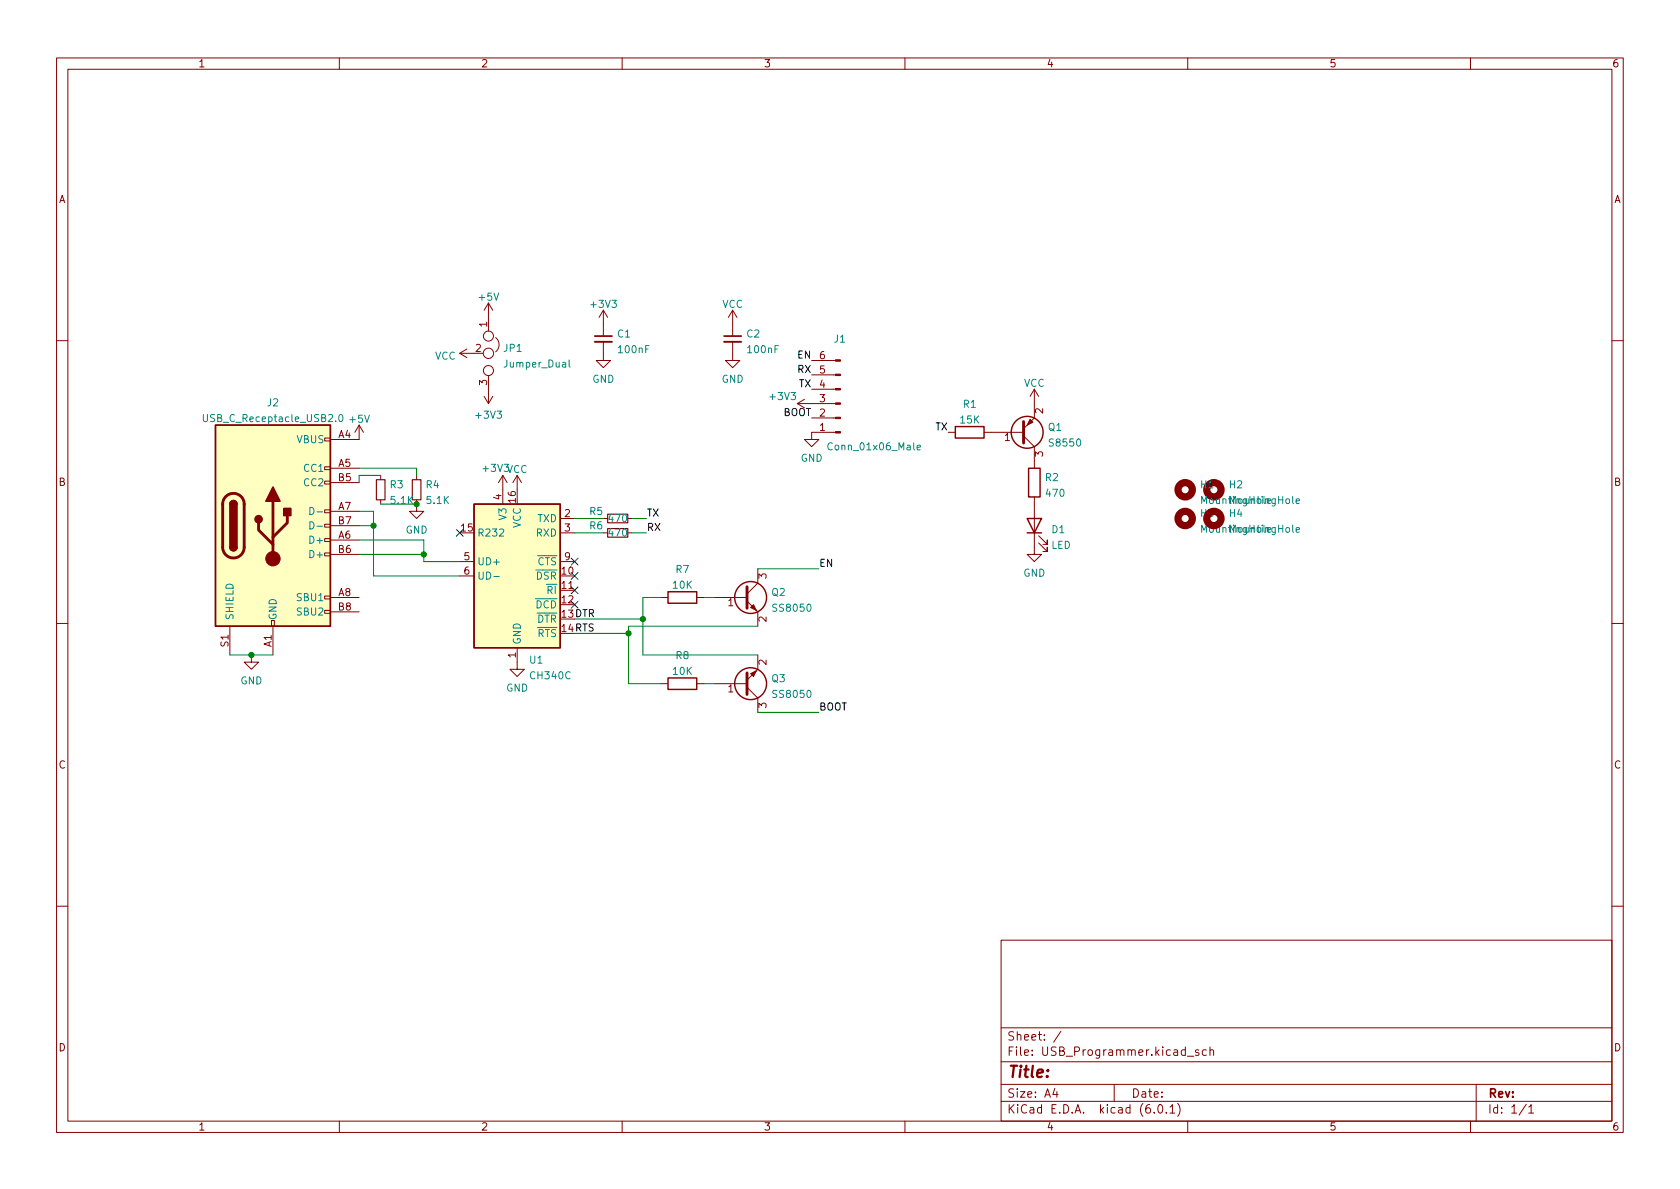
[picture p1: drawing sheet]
<svg xmlns="http://www.w3.org/2000/svg" width="297mm" height="210mm" viewBox="0 0 297 210" stroke-linecap="round" stroke-linejoin="round" font-family="sans-serif">
<g fill="none" stroke="#840000" stroke-width=".18">
<path d="M10 10.2h277v190.1h-277zM12 12.2h273v186.1h-273zM60 10.2v2M110 10.2v2M160 10.2v2M210 10.2v2M260 10.2v2M86.4 53.6v4.9M86.4 53.6l-.8 1.3M86.4 53.6l.7 1.3M87.6 59.7a1.63 1.63 0 0 1 0 2.5M106.7 54.9v4.5"/>
<path d="M106.7 54.9l-.8 1.2M106.7 54.9l.7 1.2M129.5 54.9v4.5M129.5 54.9l-.7 1.2M129.5 54.9l.8 1.2M10 60.2h2M57.4 77.5h1v.5h-1zM63.5 75.2v2.5h-5.1M63.5 75.2l-.8 1.2M63.5 75.2l.8 1.2M81.3 62.5l1.2 .7M81.3 62.5h2.5"/>
<path d="M82.5 61.7l-1.2 .8M85.6 70.1l.8 1.3M86.4 66.4v5M87.1 70.1l-.7 1.3M106.7 60.4v3.3h1.2l-1.2 1.3-1.3-1.3h1.3M129.5 60.4v3.3h1.3l-1.3 1.3-1.2-1.3h1.2M141 71.4l1.2 .7M141 71.4h6.7M142.2 70.6l-1.2 .8M143.5 63.7h4.2M143.5 66.3h4.2M143.5 68.8h4.2"/>
<path d="M143.5 73.9h4.2M147.7 76.4h-4.2v1.3h1.3l-1.3 1.3-1.3-1.3h1.3M167.6 76.4h1.3M174 76.4h7M181 77.1l1.9 1.9v3.8M182.9 68.8v5.1l-1.9 1.9M182.9 68.8l-.8 1.3M182.9 68.8l.7 1.3M285 60.2h2M57.4 97.8h1v.5h-1zM57.4 95.2h1v.6h-1zM57.4 92.7h1v.5h-1z"/>
<path d="M57.4 90.2h1v.5h-1zM57.4 85.1h1v.5h-1zM57.4 82.5h1v.6h-1zM58.4 82.8h5.1M58.4 95.5h5.1M58.4 90.4h5.1M58.4 85.3h5.1M58.4 98h5.1M58.4 93h5.1M67.3 84.1v.7M67.3 88.4v.7M73.7 88.4v2h1.2l-1.2 1.3-1.3-1.3h1.3"/>
<path d="M73.7 84.1v.7M81.3 99.3h2.5M88.9 84.1l-.8 1.2M88.9 84.1v5M88.9 84.1l.8 1.2M91.4 84.1l-.7 1.2M91.4 84.1v2.5M91.4 84.1l.8 1.2M99.1 94.2h2.5M99.1 91.7h2.5M99.1 99.3h2.5M106.7 94.2h.7"/>
<path d="M106.7 91.7h.7M111 94.2h.8M111 91.7h.8M182.9 87.9v10.1h1.2l-1.2 1.3-1.3-1.3h1.3M183.6 96l1.6 1.5v-.7v.7h-.8M183.6 94.7l1.6 1.6v-.8v.8h-.8M10 110.2h2M40.6 110.7v5.1M44.4 115.8v1.3h1.3l-1.3 1.3-1.2-1.3h1.2M48 109.7h.5v1h-.5zM48.3 110.7v5.1M57.4 107.9h1v.6h-1z"/>
<path d="M57.4 105.4h1v.5h-1zM58.4 105.7h5.1M58.4 108.2h5.1M81.3 101.8h2.5M91.4 114.5v3.9h1.3l-1.3 1.2-1.2-1.2h1.2M99.1 104.4h2.5M116.8 105.7h1.3M123.2 105.7h1.3M126.4 105.7h5.7M132.1 106.3l1.9 1.9v2.5M134 115.8v2.6l-1.9 1.9M134 100.6v2.5l-1.9 1.9"/>
<path d="M285 110.2h2M116.8 120.9h1.3M123.2 120.9h1.3M126.4 120.9h5.7M132.1 121.5l1.9 1.9v2.6M10 160.2h2M177 166.3h108v32h-108zM285 160.2h2M60 198.3v2M110 198.3v2M160 198.3v2M177 194.8h108"/>
<path d="M177 191.8h108M177 187.8h108M177 181.8h108M186.5 192.5l-.4 1h1M186.9 193v1M187.6 182.4l-1.3 1.9M197 191.8v3M204.1 196.7v.1M204.9 195.4l.2-.1a.81 .81 0 0 1 .6 .7 .81 .81 0 0 1-.3 .8h-.2a.81 .81 0 0 1-.6-.6 .81 .81 0 0 1 .3-.8zM206.2 196.7v.1M206.9 195.8l.4-.5v1.5M206.9 196.8h.8"/>
<path d="M208.2 195.1a1.72 1.72 0 0 1 0 2.3M209.9 186.8h1.2M210 198.3v2M211.9 185.7l-.3-.1-.2 .2v.3l.5 .1v.4h-.5M213.3 185.7l-.4-.1-.3 .3v.4l.1 .3h.6M213.9 185.8l.2-.2 .4 .1 .1 .9M213.9 185.1v1.5M260 198.3v2M261 191.8v6.5M269.9 195.3l-1.3 1.9M270.3 195.8l.4-.5v1.5M270.3 196.8h.9"/>
<circle cx="86.4" cy="59.4" r=".89"/>
<circle cx="86.4" cy="62.5" r=".91"/>
<circle cx="86.4" cy="65.5" r=".89"/>
</g>
<g fill="none" stroke="#840000" stroke-width=".25">
<path d="M38.1 75.2h20.3v35.5h-20.3zM168.9 75.4h5.1v2.1h-5.1zM40.6 96.8a.64 .64 0 0 0 .7 .6 .64 .64 0 0 0 .6-.6M40.6 89.1a.64 .64 0 0 1 .7-.6 .64 .64 0 0 1 .6 .6M83.8 89.1h15.3v25.4h-15.3zM181.6 91.7h2.5l-1.2 2.5zM181.6 94.2h2.5M181.9 82.8h2v5.1h-2zM118.1 119.9h5.1v2h-5.1zM118.1 104.6h5.1v2.1h-5.1z"/>
<circle cx="181.6" cy="76.4" r="2.82"/>
<circle cx="132.7" cy="105.7" r="2.82"/>
<circle cx="132.7" cy="120.9" r="2.82"/>
</g>
<path d="M105.2 60.4h3M128 60.4h3.1" fill="none" stroke="#840000" stroke-width=".33"/>
<path d="M105.2 59.4h3M128 59.4h3.1" fill="none" stroke="#840000" stroke-width=".3"/>
<g fill="#ffffc2" stroke="#ffffc2" stroke-width=".18">
<path d="M38.1 75.2h20.3v35.5h-20.3z"/>
<path d="M83.8 89.1h15.3v25.4h-15.3z"/>
</g>
<path d="M181 74.5v3.9M39.9 87.8a1.91 1.91 0 0 1 2.1-.4 1.91 1.91 0 0 1 1.2 1.7v7.7a1.91 1.91 0 0 1-1.9 1.9 1.91 1.91 0 0 1-1.9-1.9v-7.8l.1-.7zM45.7 92.5v1.2l2.6 2.6M48.3 88.6v10.2M50.8 91.2v1.3l-2.5 2.5M132.1 103.8v3.8M132.1 119v3.8" fill="none" stroke="#840000" stroke-width=".51"/>
<g fill="#840000" stroke="#840000" stroke-width=".25">
<path d="M40.6 96.8h1.3a.64 .64 0 0 1-.6 .6 .64 .64 0 0 1-.7-.6z"/>
<path d="M40.6 89.1h1.3v7.7h-1.3z"/>
<path d="M40.8 88.7a.64 .64 0 0 1 .7-.1 .64 .64 0 0 1 .4 .5h-1.3z"/>
<path d="M48.3 86.1l1.2 2.5h-2.5z"/>
<path d="M50.2 89.9h1.2v1.3h-1.2z"/>
<circle cx="45.7" cy="91.8" r=".63"/>
</g>
<g fill="#840000" stroke="#840000" stroke-width=".18">
<path d="M182.1 74.2l.5 .5-1 .5z"/>
<path d="M147.7 63.6h.9v.3h-.9z"/>
<path d="M147.7 66.2h.9v.2h-.9z"/>
<path d="M147.7 68.7h.9v.3h-.9z"/>
<path d="M147.7 71.2h.9v.3h-.9z"/>
<path d="M147.7 73.8h.9v.2h-.9z"/>
<path d="M147.7 76.3h.9v.3h-.9z"/>
<path d="M132.7 107.4l.5-.5 .5 1z"/>
<path d="M132.7 119.1l1-.5-.5 1z"/>
<circle cx="48.3" cy="98.8" r="1.27"/>
</g>
<g fill="none" stroke="#008484" stroke-width=".18">
<path d="M36 73.3v1l.2 .3h.2l.3-.3v-1M60.1 73.4l.1-.1a.68 .68 0 0 1 .4 .6 .68 .68 0 0 1-.4 .7 .84 .84 0 0 1-.1-1.2zM100.6 63.6v1.1l.2 .2M162.2 79.1l.6-.1-.1-.2-.4-.1-.1 .2v.6h.5M54.8 89.7a.64 .64 0 0 1 .7 .7 .64 .64 0 0 1-.7 .6zM54.8 92.3a.64 .64 0 0 1 .7 .6 .64 .64 0 0 1-.7 .6zM56.1 90.5h.9M56.1 93h.9M212.5 89v-1.2l.4 .9 .4-.9v1.2M214 88.3l.3-.1 .2 .2v.4l-.2 .2h-.3l-.1-.2zM215.1 88.2v.8h.3l.2-.1M215.6 88.2v.8"/>
<path d="M216.2 88.3l.2-.1 .3 .1 .1 .7M216.2 88.2v.8M217.2 88.2h.5M223.8 93.4l.2-.1h.3v.8M224.1 93.7l.6-.1-.1-.3h-.3l-.2 .2v.6h.5M225.5 93.3v1l-.3 .3-.3-.1M225.5 93.3h-.4l-.2 .2 .1 .6h.5M226.1 92.9v1.2M226.1 93.5h.7M226.8 92.9v1.2M227.5 93.3h.3l.2 .2v.4l-.2 .2h-.3l-.2-.2zM228.6 92.9v1l.1 .2"/>
<path d="M229.2 88.6l.6-.1-.1-.2-.4-.1-.1 .2v.6h.5M229.2 93.7l.6-.1-.1-.3h-.4l-.1 .2v.6h.5M87.3 101.9h1"/>
</g>
<path d="M66.5 84.8h1.6v3.6h-1.6zM72.9 84.8h1.5v3.6h-1.5zM107.4 93.5h3.6v1.5h-3.6zM107.4 90.9h3.6v1.6h-3.6z" fill="none" stroke="#840000" stroke-width=".2"/>
<g fill="none" stroke="#840000" stroke-width="1.3">
<circle cx="209.5" cy="91.7" r="1.27"/>
<circle cx="209.5" cy="86.6" r="1.27"/>
<circle cx="214.6" cy="91.7" r="1.27"/>
<circle cx="214.6" cy="86.6" r="1.27"/>
</g>
<g fill="none" stroke="#008400" stroke-width=".18">
<path d="M63.5 95.5h11.4v3.8h6.4M63.5 90.4h2.5v11.4h15.3M63.5 82.8h10.2v1.3M63.5 93h2.5M63.5 98h11.4M67.3 84.1h-3.8v1.2M67.3 89.1h6.4M101.6 94.2h5.1M101.6 91.7h5.1M111.8 94.2h2.5M111.8 91.7h2.5M40.6 115.8h7.7"/>
<path d="M101.6 112h9.5M101.6 109.5h12.1M116.8 105.7h-3.1v10.1h20.3M124.5 105.7h1.9M134 110.7h-22.9v10.2h5.7M134 100.6h10.8M124.5 120.9h1.9M134 126h10.8"/>
</g>
<path d="M80.7 93.6l1.2 1.2M81.9 93.6l-1.2 1.2M101 98.7l1.2 1.2M102.2 98.7l-1.2 1.2M101 106.3l1.2 1.2M101 103.8l1.2 1.2M101 101.2l1.2 1.3M102.2 106.3l-1.2 1.2M102.2 103.8l-1.2 1.2M102.2 101.2l-1.2 1.3" fill="none" stroke="#000084" stroke-width=".18"/>
<g fill="#008400" stroke="#008400" stroke-width=".18">
<circle cx="44.4" cy="115.8" r=".46"/>
<circle cx="74.9" cy="98" r=".46"/>
<circle cx="66" cy="93" r=".46"/>
<circle cx="73.7" cy="89.1" r=".46"/>
<circle cx="111.1" cy="112" r=".46"/>
<circle cx="113.7" cy="109.5" r=".46"/>
</g>
<text font-size="2.8" fill="#840000" x="178" y="190.6">Title:</text>
<g font-size="2.1" fill="#840000">
<text x="178" y="184">Sheet: /</text>
<text x="178" y="186.7">File: USB_Programmer.kicad_sch</text>
<text x="178" y="196.9">KiCad E.D.A. kicad (6.0.1)</text>
<text x="178" y="194.1">Size: A4</text>
<text x="200" y="194.1">Date:</text>
<text x="263" y="194.1">Rev:</text>
<text x="263" y="196.9">Id: 1/1</text>
</g>
<g font-size="1.8" fill="#840000">
<text x="35" y="11.9">1</text>
<text x="85" y="11.9">2</text>
<text x="135" y="11.9">3</text>
<text x="185" y="11.9">4</text>
<text x="235" y="11.9">5</text>
<text x="285" y="11.9">6</text>
<text x="10.3" y="35.9">A</text>
<text x="285.3" y="35.9">A</text>
<text x="86.1" y="57.8" transform="rotate(-90 86.1 57.8)">1</text>
<text x="84.1" y="62.2">2</text>
<text x="144.9" y="63.5">6</text>
<text x="86.1" y="68.1" transform="rotate(-90 86.1 68.1)">3</text>
<text x="144.9" y="71.1">3</text>
<text x="144.9" y="68.6">4</text>
<text x="144.9" y="66">5</text>
<text x="59.8" y="77.5">A4</text>
<text x="144.9" y="76.2">1</text>
<text x="144.9" y="73.7">2</text>
<text x="177.6" y="78">1</text>
<text x="184.4" y="73.1" transform="rotate(-90 184.4 73.1)">2</text>
<text x="59.8" y="82.5">A5</text>
<text x="184.4" y="80.8" transform="rotate(-90 184.4 80.8)">3</text>
<text x="10.3" y="85.9">B</text>
<text x="59.8" y="85.1">B5</text>
<text x="88.6" y="88.4" transform="rotate(-90 88.6 88.4)">4</text>
<text x="91.2" y="88.9" transform="rotate(-90 91.2 88.9)">16</text>
<text x="285.3" y="85.9">B</text>
<text x="59.8" y="95.2">A6</text>
<text x="59.8" y="90.2">A7</text>
<text x="59.8" y="92.7">B7</text>
<text x="81.6" y="94">15</text>
<text x="99.8" y="91.4">2</text>
<text x="99.8" y="94">3</text>
<text x="59.8" y="97.8">B6</text>
<text x="82.1" y="99.1">5</text>
<text x="82.1" y="101.6">6</text>
<text x="99.3" y="101.6">10</text>
<text x="99.8" y="99.1">9</text>
<text x="59.8" y="105.4">A8</text>
<text x="59.8" y="107.9">B8</text>
<text x="99.3" y="104.1">11</text>
<text x="99.3" y="106.7">12</text>
<text x="128.7" y="107.2">1</text>
<text x="135.5" y="102.3" transform="rotate(-90 135.5 102.3)">3</text>
<text x="135.5" y="110" transform="rotate(-90 135.5 110)">2</text>
<text x="40.4" y="114.4" transform="rotate(-90 40.4 114.4)">S1</text>
<text x="48" y="114.4" transform="rotate(-90 48 114.4)">A1</text>
<text x="91.2" y="116.3" transform="rotate(-90 91.2 116.3)">1</text>
<text x="135.5" y="117.6" transform="rotate(-90 135.5 117.6)">2</text>
<text x="128.7" y="122.4">1</text>
<text x="135.5" y="125.2" transform="rotate(-90 135.5 125.2)">3</text>
<text x="10.3" y="135.9">C</text>
<text x="285.3" y="135.9">C</text>
<text x="10.3" y="185.9">D</text>
<text x="285.3" y="185.9">D</text>
<text x="35" y="199.9">1</text>
<text x="85" y="199.9">2</text>
<text x="135" y="199.9">3</text>
<text x="185" y="199.9">4</text>
<text x="235" y="199.9">5</text>
<text x="285" y="199.9">6</text>
</g>
<g font-size="1.8" fill="#008484">
<text x="84.8" y="53.2">+5V</text>
<text x="104.6" y="54.4">+3V3</text>
<text x="109.2" y="59.7">C1</text>
<text x="127.7" y="54.4">VCC</text>
<text x="132.1" y="59.7">C2</text>
<text x="76.9" y="63.6">VCC</text>
<text x="89.1" y="62.2">JP1</text>
<text x="89.4" y="65">Jumper_Dual</text>
<text x="109.5" y="62.4">100nF</text>
<text x="132.3" y="62.4">100nF</text>
<text x="147.5" y="60.6">J1</text>
<text x="47.3" y="71.8">J2</text>
<text x="104.7" y="67.7">GND</text>
<text x="127.6" y="67.7">GND</text>
<text x="136.3" y="70.7">+3V3</text>
<text x="181" y="68.4">VCC</text>
<text x="36.5" y="74.6">USB_C_Receptacle_USB2.0</text>
<text x="61.9" y="74.7">+5V</text>
<text x="84.3" y="74">+3V3</text>
<text x="169.8" y="74.9">15K</text>
<text x="170.3" y="72.1">R1</text>
<text x="185.4" y="76.2">Q1</text>
<text x="52.5" y="78.4">VBUS</text>
<text x="53.9" y="83.4">CC1</text>
<text x="85.5" y="83.4">+3V3VCC</text>
<text x="141.5" y="81.6">GND</text>
<text x="146.9" y="79.6">Conn_01x06_Male</text>
<text x="185.7" y="78.9">S8550</text>
<text x="53.9" y="86">CC2</text>
<text x="69" y="86.3">R3</text>
<text x="69.2" y="89.1">5.1K</text>
<text x="75.3" y="86.3">R4</text>
<text x="75.5" y="89.1">5.1K</text>
<text x="184.8" y="85.1">R2</text>
<text x="185.1" y="87.8">470</text>
<text x="212.3" y="86.3">H1</text>
<text x="217.4" y="86.3">H2</text>
<text x="217.7" y="89.1">MountingHole</text>
<text x="71.7" y="94.3">GND</text>
<text x="84.3" y="94.9">R232</text>
<text x="89.5" y="91.8" transform="rotate(-90 89.5 91.8)">V3</text>
<text x="92.1" y="93.4" transform="rotate(-90 92.1 93.4)">VCC</text>
<text x="94.8" y="94.9">RXD</text>
<text x="95" y="92.3">TXD</text>
<text x="104.3" y="93.6">R6</text>
<text x="104.3" y="91.1">R5</text>
<text x="107.7" y="94.9">470</text>
<text x="107.7" y="92.3">470</text>
<text x="186" y="94.3">D1</text>
<text x="212.3" y="91.4">H3</text>
<text x="212.7" y="94.2">MountingHole</text>
<text x="217.4" y="91.4">H4</text>
<text x="55.1" y="96.1">D+</text>
<text x="55.1" y="98.7">D+</text>
<text x="84.3" y="99.9">UD+</text>
<text x="93.6" y="99.9">~{CTS}</text>
<text x="119.5" y="101.3">R7</text>
<text x="180.9" y="102">GND</text>
<text x="185.8" y="97">LED</text>
<text x="52.7" y="106.3">SBU1</text>
<text x="84.3" y="102.5">UD-</text>
<text x="93.3" y="107.6">~{DCD}</text>
<text x="93.4" y="102.5">~{DSR}</text>
<text x="95.4" y="105">~{RI}</text>
<text x="119" y="104.1">10K</text>
<text x="136.5" y="105.4">Q2</text>
<text x="41.3" y="109.7" transform="rotate(-90 41.3 109.7)">SHIELD</text>
<text x="48.9" y="109.7" transform="rotate(-90 48.9 109.7)">GND</text>
<text x="52.7" y="108.8">SBU2</text>
<text x="93.5" y="110.1">~{DTR}</text>
<text x="93.6" y="112.6">~{RTS}</text>
<text x="136.9" y="108.2">SS8050</text>
<text x="92.1" y="114" transform="rotate(-90 92.1 114)">GND</text>
<text x="93.7" y="117.3">U1</text>
<text x="119" y="119.3">10K</text>
<text x="119.5" y="116.6">R8</text>
<text x="42.5" y="121">GND</text>
<text x="89.5" y="122.3">GND</text>
<text x="93.9" y="120.1">CH340C</text>
<text x="136.5" y="120.6">Q3</text>
<text x="136.9" y="123.4">SS8050</text>
</g>
<g font-size="1.8">
<text x="141.1" y="65.9">RX</text>
<text x="141.1" y="63.4">EN</text>
<text x="141.2" y="68.5">TX</text>
<text x="138.4" y="73.6">BOOT</text>
<text x="165.4" y="76.1">TX</text>
<text x="114.3" y="93.9">RX</text>
<text x="114.3" y="91.3">TX</text>
<text x="144.8" y="100.2">EN</text>
<text x="99.3" y="109.2">13DTR</text>
<text x="99.3" y="111.8">14RTS</text>
<text x="144.8" y="125.6">BOOT</text>
</g>
</svg>
